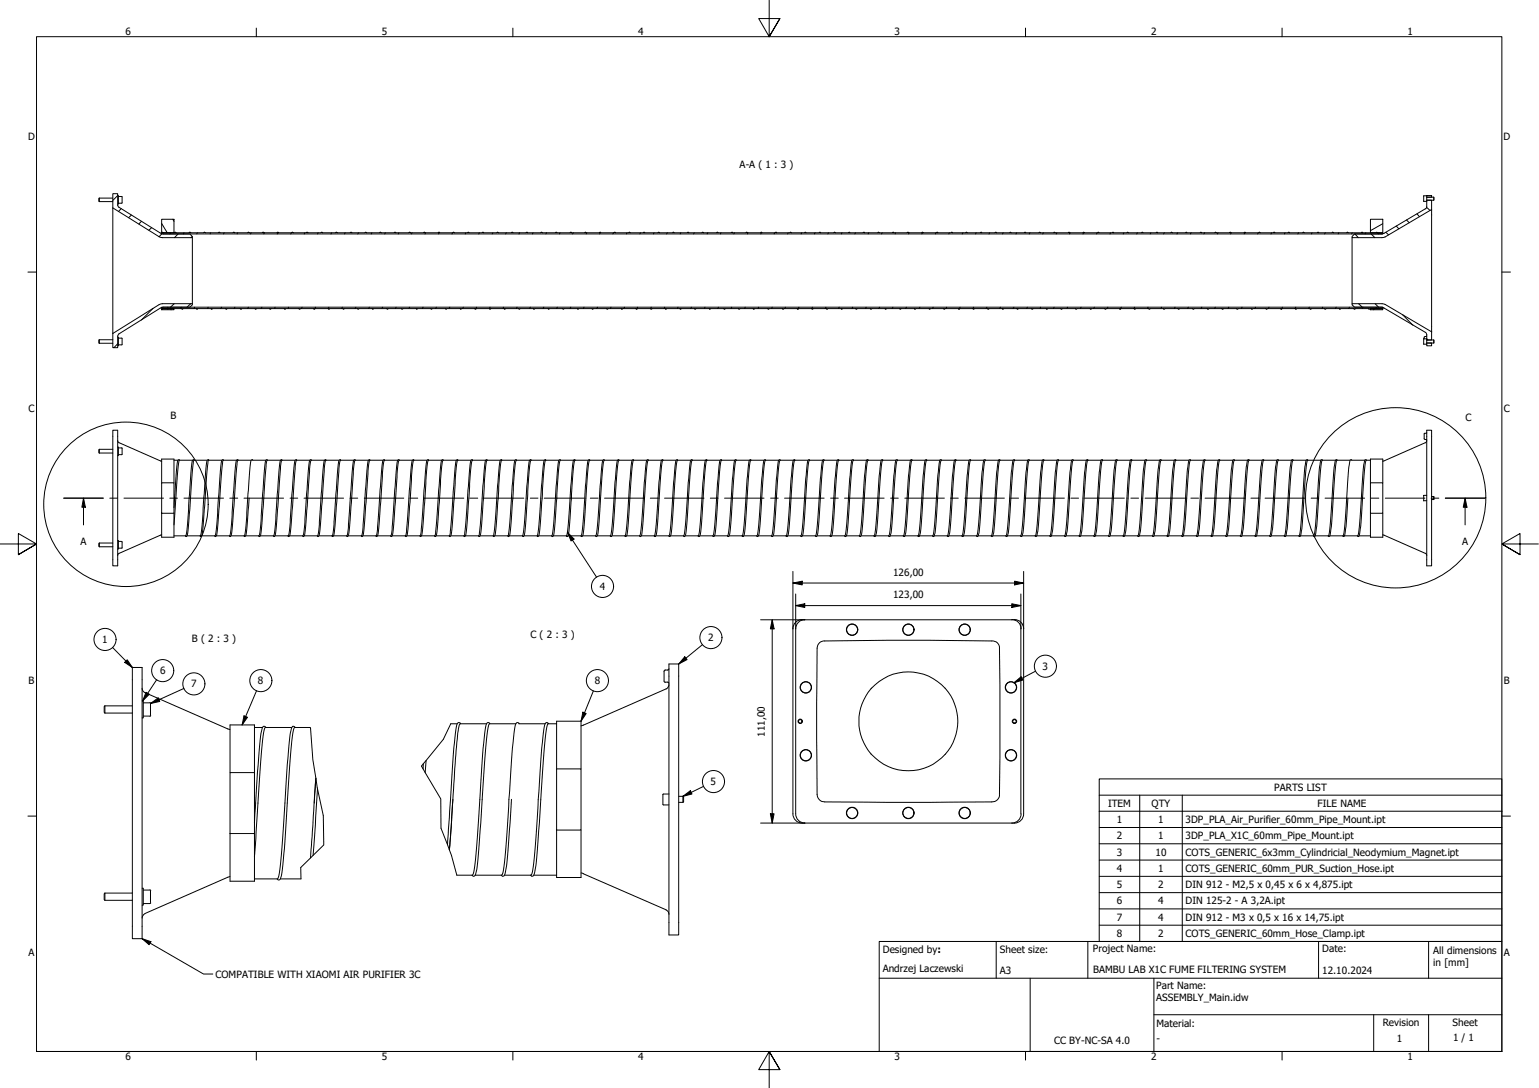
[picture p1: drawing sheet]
<svg xmlns="http://www.w3.org/2000/svg" width="420mm" height="297mm" viewBox="0 0 420 297" stroke-linecap="round" stroke-linejoin="round" font-family="sans-serif">
<!-- layer: Hatch (ISO) -->
<g fill="none" stroke="#000" stroke-width=".27">
<path d="M32.1 53.4l-1.3 1.3M33.1 56.9l-.7 .8M35.9 58.7l-.8 .7M47.2 59.9l.3 .5M386.8 58.4l.7 .8M389.4 56.6l1 .9M390.8 53.4v.1M38.6 60.4l-.7 .7M41.4 62.2l-.8 .7M44.1 61l1.6 2.5M44.2 63.8l-.8 .8M46.5 63.5l-.1 .4"/>
<path d="M48.6 63.9l-1 1M50.2 63.5l-.2 .4M52.5 64.6l-.4 .3M53.9 63.5l-.2 .4M57.5 63.5l-.2 .4M61.2 63.5l-.2 .4M64.9 63.5l-.2 .4M68.6 63.5l-.2 .4M72.2 63.5l-.2 .4M75.9 63.5l-.2 .4M79.6 63.5l-.2 .4M83.2 63.5l-.1 .4"/>
<path d="M86.9 63.5l-.2 .4M90.6 63.5l-.2 .4M94.2 63.5l-.2 .4M97.9 63.5l-.2 .4M101.5 63.5l-.2 .4M105.2 63.5l-.2 .4M108.9 63.5l-.2 .4M112.5 63.5l-.2 .4M116.2 63.5l-.2 .4M120 63.5l-.3 .4M123.6 63.5l-.2 .4M127.2 63.5l-.2 .4"/>
<path d="M130.9 63.5l-.2 .4M134.6 63.5l-.2 .4M138.2 63.5l-.2 .4M141.9 63.5l-.2 .4M145.5 63.5l-.1 .4M149.2 63.5l-.2 .4M152.9 63.5l-.2 .4M156.5 63.5l-.2 .4M160.2 63.5l-.2 .4M163.9 63.5l-.2 .4M167.5 63.5l-.2 .4M171.2 63.5l-.2 .4"/>
<path d="M174.9 63.5l-.2 .4M178.6 63.5l-.2 .4M182.2 63.5l-.2 .4M185.9 63.5l-.2 .4M189.5 63.5l-.1 .4M193.2 63.5l-.2 .4M196.8 63.5l-.1 .4M200.5 63.5l-.2 .4M204.2 63.5l-.2 .4M207.9 63.5l-.2 .4M211.5 63.5l-.2 .4M215.2 63.5l-.2 .4"/>
<path d="M218.9 63.5l-.2 .4M222.6 63.5l-.3 .4M226.2 63.5l-.2 .4M229.9 63.5l-.2 .4M233.6 63.5l-.2 .4M237.2 63.5l-.2 .4M240.9 63.5l-.2 .4M244.5 63.5l-.2 .4M248.2 63.5l-.2 .4M251.9 63.5l-.2 .4M255.5 63.5l-.2 .4M259.2 63.5l-.2 .4"/>
<path d="M262.9 63.5l-.2 .4M266.5 63.5l-.2 .4M270.2 63.5l-.2 .4M273.9 63.5l-.2 .4M277.6 63.5l-.2 .4M281.2 63.5l-.2 .4M284.9 63.5l-.2 .4M288.5 63.5l-.1 .4M292.2 63.5l-.2 .4M295.9 63.5l-.2 .4M299.5 63.5l-.2 .4M303.2 63.5l-.2 .4"/>
<path d="M306.8 63.5l-.2 .4M310.5 63.5l-.2 .4M314.2 63.5l-.2 .4M317.9 63.5l-.2 .4M321.5 63.5l-.2 .4M325.2 63.5l-.2 .4M328.9 63.5l-.2 .4M332.5 63.5l-.1 .4M336.2 63.5l-.2 .4M339.9 63.5l-.2 .4M343.5 63.5l-.2 .4M347.2 63.5l-.2 .4"/>
<path d="M350.8 63.5l-.2 .4M354.5 63.5l-.2 .4M358.2 63.5l-.2 .4M361.8 63.5l-.2 .4M365.5 63.5l-.2 .4M369.2 63.5l-.2 .4M369.9 63.9l.9 1M372.9 63.5l-.2 .4M374.3 63.9l1 1M376.5 63.5l-.2 .4M377.5 61.1l-3.4 1.9M378.3 63.4l.8 .7"/>
<path d="M381.2 61.7l.7 .8M384 60.1l.7 .7M32.1 93.8l-1 1.1M41.8 84.2l-3.2 3.2M45.8 83.9l-.1 .4M46.5 84.3l.2 .3M47.6 82.9l-1.1 1M49.5 83.9l-.2 .4M52.1 82.9l-1 1M53.1 83.9l-.1 .4M56.8 83.9l-.2 .4M60.5 83.9l-.2 .4"/>
<path d="M64.1 83.9l-.2 .4M67.8 83.9l-.2 .4M71.5 83.9l-.2 .4M75.1 83.9l-.2 .4M78.8 83.9l-.2 .4M82.5 83.9l-.2 .4M86.2 83.9l-.3 .4M89.8 83.9l-.2 .4M93.5 83.9l-.2 .4M97.2 83.9l-.2 .4M100.8 83.9l-.2 .4M104.5 83.9l-.2 .4"/>
<path d="M108.1 83.9l-.2 .4M111.8 83.9l-.2 .4M115.5 83.9l-.2 .4M119.1 83.9l-.2 .4M122.8 83.9l-.2 .4M126.5 83.9l-.2 .4M130.1 83.9l-.2 .4M133.8 83.9l-.2 .4M137.5 83.9l-.2 .4M141.2 83.9l-.2 .4M144.8 83.9l-.2 .4M148.5 83.9l-.2 .4"/>
<path d="M152.1 83.9l-.1 .4M155.8 83.9l-.2 .4M159.4 83.9l-.1 .4M163.1 83.9l-.2 .4M166.8 83.9l-.2 .4M170.5 83.9l-.2 .4M174.1 83.9l-.2 .4M177.8 83.9l-.2 .4M181.5 83.9l-.2 .4M185.1 83.9l-.2 .4M188.8 83.9l-.2 .4M192.5 83.9l-.2 .4"/>
<path d="M196.2 83.9l-.2 .4M199.8 83.9l-.2 .4M203.5 83.9l-.2 .4M207.1 83.9l-.2 .4M210.8 83.9l-.2 .4M214.4 83.9l-.2 .4M218.1 83.9l-.2 .5M221.8 83.9l-.2 .4M225.5 83.9l-.2 .4M229.1 83.9l-.2 .4M232.8 83.9l-.2 .4M236.5 83.9l-.2 .4"/>
<path d="M240.2 83.9l-.3 .4M243.8 83.9l-.2 .4M247.5 83.9l-.2 .4M251.1 83.9l-.1 .4M254.8 83.9l-.2 .4M258.4 83.9l-.1 .4M262.1 83.9l-.2 .5M265.8 83.9l-.2 .4M269.4 83.9l-.2 .4M273.1 83.9l-.2 .4M276.8 83.9l-.2 .4M280.5 83.9l-.2 .4"/>
<path d="M284.1 83.9l-.2 .4M287.8 83.9l-.2 .4M291.5 83.9l-.2 .4M295.1 83.9l-.1 .4M298.8 83.9l-.2 .4M302.5 83.9l-.2 .4M306.1 83.9l-.3 .5M309.8 83.9l-.2 .4M313.4 83.9l-.2 .4M317.1 83.9l-.2 .4M320.8 83.9l-.2 .4M324.4 83.9l-.2 .4"/>
<path d="M328.1 83.9l-.2 .4M331.8 83.9l-.2 .4M335.5 83.9l-.2 .4M339.1 83.9l-.2 .4M342.8 83.9l-.2 .4M346.5 83.9l-.2 .4M350.1 83.9l-.3 .5M353.8 83.9l-.2 .4M357.4 83.9l-.1 .4M361.1 83.9l-.2 .4M364.8 83.9l-.2 .4M368.4 83.9l-.2 .4"/>
<path d="M370.9 82.9l1 1M372.1 83.9l-.2 .4M375.4 82.9l1 1M375.5 84.3l-.6 .3M375.8 83.9l-.2 .4M382.9 85.9l2.8 2.9M389.5 92.5l.3 .3M390.7 93.6l.1 .2"/>
</g>
<!-- layer: Visible (ISO) -->
<g fill="none" stroke="#000" stroke-width=".27">
<path d="M27.1 54.1v.9M27.1 55h3.7M27.1 54.1h3.7M30.8 52.9h1.3v3.2l.2 .4 11.5 7.1 .8 .3h7.2l.7 .7v.3h-8.2l-.9-.3-12.6-7.8zM30.8 56.8v34.2M30.8 56.8h.1M32.1 53.4h.2v2.3h-.2M32.3 53.6l1 .1M33.3 53.8v1.6M33.3 55.4l-1 .1M44.1 59.9h3.4v3.6h-3.4zM374.1 59.9h3.4v3.6h-3.4z"/>
<path d="M388.6 54.9l.1 .1M388.7 53.6v1.3M388.7 53.5h-.1M388.7 53.5h.8M388.7 55h.8M389.5 53.8h.1M389.5 53.8h1.3v-.4h-1.3v3l-.2 .5-11.4 6.8-.5 .2h-7.6l-.7 .7v.3h8.2l.8-.2 12.7-7.5v-2.5h-1.3M389.5 53.8h1.9M389.5 54.7h1.9M389.5 54.7h.1M390.8 57.2v33.4M391.4 53.8v.9"/>
<path d="M47.8 63.4l.3 .1M51.8 63.4l.3 .1M52.5 64.9v18M55.8 63.4l.3 .1M59.8 63.4l.3 .1M63.8 63.4l.3 .1M67.8 63.4l.3 .1M71.8 63.4l.3 .1M75.8 63.4l.3 .1M79.8 63.4l.3 .1M83.8 63.4l.3 .1M87.8 63.4l.3 .1"/>
<path d="M88 63.5l-43.8-.1-.1 .5h333.4v-.4l-1.6-.1-7.9 .1M88 63.5h32M91.8 63.4l.3 .1M95.8 63.4l.3 .1M99.8 63.4l.3 .1M103.8 63.4l.3 .1M107.8 63.4l.3 .1M111.8 63.4l.3 .1M115.8 63.4l.3 .1M119.8 63.4l.2 .1M120 63.5h4M123.8 63.4l.2 .1"/>
<path d="M124 63.5h4M127.8 63.4l.2 .1M128 63.5h4M131.8 63.4l.2 .1M132 63.5h4M135.8 63.4l.2 .1M136 63.5h4M139.8 63.4l.2 .1M140 63.5h4M143.8 63.4l.2 .1M144 63.5h4M147.8 63.4l.2 .1"/>
<path d="M148 63.5h4M151.8 63.4l.2 .1M152 63.5h4M155.8 63.4l.2 .1M156 63.5h36M159.8 63.4l.2 .1M163.8 63.4l.2 .1M167.8 63.4l.2 .1M171.8 63.4l.2 .1M175.8 63.4l.2 .1M179.8 63.4l.2 .1M183.8 63.4l.2 .1"/>
<path d="M187.8 63.4l.2 .1M191.8 63.4l.2 .1M192 63.5h52M195.8 63.4l.2 .1M199.8 63.4l.2 .1M203.8 63.4l.2 .1M207.8 63.4l.2 .1M211.8 63.4l.2 .1M215.8 63.4l.2 .1M219.8 63.4l.2 .1M223.8 63.4l.2 .1M227.8 63.4l.2 .1"/>
<path d="M231.8 63.4l.2 .1M235.8 63.4l.2 .1M239.8 63.4l.2 .1M243.8 63.4l.2 .1M244 63.5h72M247.8 63.4l.2 .1M251.8 63.4l.2 .1M255.8 63.4l.2 .1M259.8 63.4l.2 .1M263.8 63.4l.2 .1M267.8 63.4l.2 .1M271.8 63.4l.2 .1"/>
<path d="M275.8 63.4l.2 .1M279.8 63.4l.2 .1M283.8 63.4l.2 .1M287.8 63.4l.2 .1M291.8 63.4l.2 .1M295.8 63.4l.2 .1M299.8 63.4l.2 .1M303.8 63.4l.2 .1M307.8 63.4l.2 .1M311.8 63.4l.2 .1M315.8 63.4l.2 .1M316 63.5h52"/>
<path d="M319.8 63.4l.2 .1M323.8 63.4l.2 .1M327.9 63.4l.1 .1M331.9 63.4l.1 .1M335.9 63.4l.1 .1M339.9 63.4l.1 .1M343.9 63.4l.1 .1M347.8 63.4l.2 .1M351.8 63.4l.2 .1M355.8 63.4l.2 .1M359.8 63.4l.2 .1M363.8 63.4l.2 .1"/>
<path d="M367.8 63.4l.2 .1M369.1 64.9v18M371.8 63.4l.2 .1M27.1 92.8v.9M27.1 93.7h3.7M27.1 92.8h3.7M30.8 91l13.1-8 8.6-.1v.3l-.7 .7h-7.2l-.8 .2-11.4 7.1-.3 .5v3.2h-1.3zM32.1 92.1h.2v2.3h-.2M32.3 92.3l1 .1v1.7l-1 .1M44.1 84.3h3.4v.3h-3.4zM49.6 84.3l.2 .1M53.6 84.3l.2 .1"/>
<path d="M57.6 84.3l.2 .1M61.6 84.3l.2 .1M65.6 84.3l.2 .1M69.6 84.3l.2 .1M73.6 84.3l.3 .1M77.6 84.3l.3 .1M81.6 84.3l.3 .1M81.7 84.3l-36 .1-1.6-.1v-.4h333.4v.4l-3.5 .1-32.4-.1M81.7 84.3h52M85.6 84.3l.3 .1M89.6 84.3l.3 .1M93.6 84.3l.2 .1"/>
<path d="M97.6 84.3l.2 .1M101.6 84.3l.2 .1M105.6 84.3l.2 .1M109.6 84.3l.2 .1M113.6 84.3l.2 .1M117.6 84.3l.2 .1M121.6 84.3l.2 .1M125.6 84.3l.2 .1M129.6 84.3l.2 .1M133.6 84.3l.2 .1M133.7 84.3h72M137.6 84.3l.2 .1"/>
<path d="M141.6 84.3l.2 .1M145.6 84.3l.2 .1M149.6 84.3l.2 .1M153.6 84.3l.2 .1M157.6 84.3l.2 .1M161.6 84.3l.2 .1M165.6 84.3l.2 .1M169.6 84.3l.2 .1M173.6 84.3l.2 .1M177.6 84.3l.2 .1M181.6 84.3l.2 .1M185.6 84.3l.2 .1"/>
<path d="M189.6 84.3l.2 .1M193.6 84.3l.2 .1M197.6 84.3l.2 .1M201.6 84.3l.2 .1M205.6 84.3l.2 .1M205.7 84.3h52M209.6 84.3l.2 .1M213.6 84.3l.2 .1M217.6 84.3l.2 .1M221.6 84.3l.2 .1M225.6 84.3l.2 .1M229.6 84.3l.2 .1"/>
<path d="M233.6 84.3l.2 .1M237.6 84.3l.2 .1M241.6 84.3l.2 .1M245.6 84.3l.2 .1M249.6 84.3l.2 .1M253.6 84.3l.2 .1M257.6 84.3l.2 .1M257.7 84.3h27.9M261.6 84.3l.2 .1M265.6 84.3l.2 .1M269.6 84.3l.2 .1M273.6 84.3l.2 .1"/>
<path d="M277.6 84.3l.2 .1M281.6 84.3l.2 .1M285.6 84.3h4M285.6 84.3l.2 .1M289.6 84.3h4M289.6 84.3l.2 .1M293.6 84.3h4M293.6 84.3l.2 .1M297.6 84.3h4M297.6 84.3l.2 .1M301.6 84.3h4M301.6 84.3l.2 .1"/>
<path d="M305.6 84.3h4M305.6 84.3l.2 .1M309.6 84.3h4M309.6 84.3l.2 .1M313.6 84.3h4M313.6 84.3l.2 .1M317.6 84.3h24M317.6 84.3l.2 .1M321.6 84.3l.2 .1M325.6 84.3l.2 .1M329.6 84.3l.2 .1M333.6 84.3l.2 .1"/>
<path d="M337.6 84.3l.2 .1M341.6 84.3l.2 .1M345.6 84.3l.2 .1M349.6 84.3l.2 .1M353.6 84.3l.2 .1M357.6 84.3l.2 .1M361.6 84.3l.2 .1M365.6 84.3l.2 .1M369.6 84.3l.2 .1M373.6 84.3l.2 .1M374.1 84.3h3.4v.3h-3.4zM377.5 84l.2 .1"/>
<path d="M388.6 93.9l.1 .1M388.7 92.6v1.3M388.7 92.4l-.1 .1M388.7 92.5h.8M388.7 94h.8M389 91.9l-.2 .6M389 91.9h.3M389.5 91.7l-.1 .2M389.5 92.8h.1M389.5 92.5v1.5M389.5 92.5v-1.2l-.2-.4-11.4-6.8-.8-.2h-7.3l-.7-.7v-.3h8.2l.8 .2 12.7 7.5v2.2h-1.3M389.5 93.6h1.3v.8h-1.3v-.4"/>
<path d="M389.5 92.8h1.9M389.5 93.6h1.9M389.5 93.6v.1M391.4 92.8v.8M30.8 117.5h1.3v37h-1.3zM388.8 118.5v1.3l.2 .1M389.3 118.3l-.5 .1M389.5 118.1l-.1 .2M389.5 117.5h1.3v37h-1.3zM27.1 122.7v1M27.1 123.7h3.7M27.1 122.7h3.7"/>
<path d="M32.1 120.3l.4 .6 11.6 5M32.1 122h.2v2.4h-.2M32.3 122.3l1 .1v1.7h-1M44.1 131.8h3.4v8.3h-3.4zM44.1 131.8v-6.5h3.4v6.5M47.5 125.7h1.1M49 125.7l-.3-.2a24.3 24.3 0 0 0-.8 7.2l-.4 5.9M52.6 125.7h-3.6a130.1 130.1 0 0 0-1.3 15.1l-.2 2.5M53 125.7l-.3-.2a24.3 24.3 0 0 0-.8 7.2l-.3 3.3a48 48 0 0 1-.9 10.3M56.6 125.7h-3.6a97 97 0 0 0-1.2 13.5l-.6 6.7-.3 .6-.3-.2M57 125.7a106.8 106.8 0 0 0-1.2 13.5l-.6 6.3-.3 1-.3-.2M57 125.7h3.6"/>
<path d="M57 125.7l-.3-.2a24.3 24.3 0 0 0-.8 7.2l-.7 10.6-.5 3h-3.6M61 125.7l-.3-.2a24.3 24.3 0 0 0-.8 7.2l-.7 10.6-.5 3h-3.6M64.6 125.7h-3.6a106.8 106.8 0 0 0-1.2 13.5l-.6 6.3-.3 1-.3-.2M65 125.7l-.3-.2a24.3 24.3 0 0 0-.8 7.2l-.2 2.2a61.4 61.4 0 0 1-1 11.4h-3.6M68 136l-.8 9.5-.3 1-.3-.2M68.6 125.7h-3.6a90.2 90.2 0 0 0-1.1 12.5l-.7 7.3-.3 1-.3-.2M69 125.7h3.6M69 125.7l-.3-.2a24.3 24.3 0 0 0-.8 7.2l-.2 2.2a61.4 61.4 0 0 1-1 11.4h-3.6M73 125.7l-.3-.2a24.3 24.3 0 0 0-.8 7.2l-.2 2.2a61.4 61.4 0 0 1-1 11.4h-3.6M76.6 125.7h-3.6a90.2 90.2 0 0 0-1.1 12.5l-.7 7.3-.3 1-.3-.2M77 125.7l-.3-.2a24.3 24.3 0 0 0-.8 7.2l-.2 2.2a61.4 61.4 0 0 1-1 11.4h-3.6M80.6 125.7h-3.6a90.2 90.2 0 0 0-1.1 12.5l-.7 7.3-.3 1-.3-.2"/>
<path d="M81 125.7l-.3-.2a24.3 24.3 0 0 0-.8 7.2l-.2 2.2a61.4 61.4 0 0 1-1 11.4h-3.6M84.6 125.7h-3.6a90.2 90.2 0 0 0-1.1 12.5l-.7 7.3-.3 1-.3-.2M85 125.7l-.3-.2a24.3 24.3 0 0 0-.8 7.2l-.2 2.2a61.4 61.4 0 0 1-1 11.4h-3.6M88.6 125.7h-3.6a90.2 90.2 0 0 0-1.1 12.5l-.7 7.3-.3 1-.3-.2M89 125.7l-.3-.2a24.3 24.3 0 0 0-.8 7.2l-.7 10.6-.5 3h-3.6M92.6 125.7h-3.6a71.5 71.5 0 0 0-1.1 11.4l-.7 8.4-.3 1-.3-.2M93 125.7l-.3-.2a24.3 24.3 0 0 0-.8 7.2l-.7 10.6-.5 3h-3.6M96.6 125.7h-3.6a71.5 71.5 0 0 0-1.1 11.4l-.7 8.4-.3 1-.3-.2M97 125.7l-.3-.2a24.3 24.3 0 0 0-.8 7.2l-.8 11.2-.4 2.4h-3.6M100.6 125.7h-3.7l-.4 2.9-.4 5.4a94.5 94.5 0 0 1-1.1 12.4l-.3 .1-.1-.2M101 125.7l-.3-.2a24.3 24.3 0 0 0-.8 7.2l-.8 11.2-.4 2.4h-3.6M104.6 125.7h-3.7l-.4 2.9-.4 5.4a94.5 94.5 0 0 1-1.1 12.4l-.3 .1-.1-.2"/>
<path d="M105 125.7l-.3-.2a24.3 24.3 0 0 0-.8 7.2l-.8 11.9-.4 1.7h-3.6M108.6 125.7h-3.7a72 72 0 0 0-1 11.4l-.6 8.4-.4 1-.3-.2M109 125.7h-.1a72 72 0 0 0-1 11.4l-.6 8.4-.4 1-.3-.2M109 125.7h3.6M109 125.7l-.3-.2a24.3 24.3 0 0 0-.8 7.2l-1.1 13.4-.1 .2h-3.6M113 125.7l-.3-.2a24.3 24.3 0 0 0-.8 7.2l-1.1 13.4-.1 .2h-3.6M116.6 125.7h-3.7a72 72 0 0 0-.9 11.4l-.7 8.4-.4 1-.3-.2M117 125.7l-.3-.2a24.3 24.3 0 0 0-.8 7.2l-1.1 13.4-.1 .2h-3.6M120.6 125.7h-3.7a72 72 0 0 0-.9 11.4l-.7 8.4-.4 1-.3-.2M121 125.7l-.3-.2a24.3 24.3 0 0 0-.8 7.2l-1.1 13.4-.1 .2h-3.6M124.6 125.7h-3.7a72 72 0 0 0-.9 11.4l-.7 8.4-.4 1-.3-.2M125 125.7l-.3-.2a24.3 24.3 0 0 0-.8 7.2l-1 12.8-.2 .8"/>
<path d="M128.6 125.7h-3.7l-.4 2.9-.4 5.4a94.5 94.5 0 0 1-1.1 12.4l-.3 .1-.1-.2M129 125.7l-.3-.2a24.3 24.3 0 0 0-.8 7.2l-1.2 13.6h-3.6M132.6 125.7h-3.7l-.4 2.9-.4 5.4a94.5 94.5 0 0 1-1.1 12.4l-.3 .1-.1-.2M133 125.7l-.3-.2a14.4 14.4 0 0 0-.7 5.2l-1.2 15.4-.1 .2h-3.6M136.6 125.7h-3.7l-.4 2.9-.4 5.4a94.5 94.5 0 0 1-1.1 12.4l-.3 .1-.1-.2M137 125.7l-.3-.2a14.4 14.4 0 0 0-.7 5.2l-1.2 15.4-.1 .2h-3.6M140.6 125.7h-3.6a48.1 48.1 0 0 0-1 10.3l-.7 9.5-.4 1-.3-.2M141 125.7l-.3-.2a14.4 14.4 0 0 0-.7 5.2l-1.2 15.4-.1 .2h-3.6M144.6 125.7h-3.6a48.1 48.1 0 0 0-1 10.3l-.7 9.5-.4 1-.3-.2M145 125.7l-.3-.2a14.4 14.4 0 0 0-.7 5.2l-.8 11.8-.5 3.8h-3.6M148.6 125.7h-3.6a48.1 48.1 0 0 0-1 10.3l-.7 9.5-.4 1-.3-.2M149 125.7l-.3-.2a14.4 14.4 0 0 0-.7 5.2l-.8 11.8-.5 3.7-3.6 .1"/>
<path d="M152.6 125.7h-3.6a48.1 48.1 0 0 0-1 10.3l-.7 9.5-.4 1-.3-.2M153 125.7l-.3-.2a14.4 14.4 0 0 0-.7 5.2l-.8 11.8-.5 3.6v.2h-3.6M156.6 125.7h-3.6a56.9 56.9 0 0 0-1.1 11.4l-.6 8.4-.4 1-.3-.2M157 125.7l-.3-.2a14.4 14.4 0 0 0-.7 5.2l-.8 11.8-.5 3.6v.2h-3.6M160.6 125.7h-3.6a56.9 56.9 0 0 0-1.1 11.4l-.6 8.4-.4 1-.3-.2M161 125.7a104.9 104.9 0 0 0-1.4 15.5l-.4 4.7-.3 .6-.3-.2M161 125.7h3.6M161 125.7l-.3-.2a14.4 14.4 0 0 0-.7 5.2l-.4 5.3a52.2 52.2 0 0 1-1 10.3M165 125.7l-.3-.2a14.4 14.4 0 0 0-.7 5.2l-.4 5.3a52.2 52.2 0 0 1-1 10.3M168.6 125.7h-3.6a104.9 104.9 0 0 0-1.4 15.5l-.4 4.7-.3 .6-.3-.2M169 125.7l-.3-.2a14.4 14.4 0 0 0-.7 5.2l-.4 5.3a52.2 52.2 0 0 1-1 10.3M172.6 125.7h-3.6a104.9 104.9 0 0 0-1.4 15.5l-.4 4.7-.3 .6-.3-.2"/>
<path d="M173 125.7l-.3-.2a14.4 14.4 0 0 0-.7 5.2l-.4 5.3a52.2 52.2 0 0 1-1 10.3M176.6 125.7h-3.6a104.9 104.9 0 0 0-1.4 15.5l-.4 4.7-.3 .6-.3-.2M177 125.7l-.3-.2a14.4 14.4 0 0 0-.7 5.2l-.4 5.3a52.2 52.2 0 0 1-1 10.3M180.6 125.7h-3.6a104.9 104.9 0 0 0-1.4 15.5l-.4 4.7-.3 .6-.3-.2M181 125.7l-.3-.2a14.4 14.4 0 0 0-.7 5.2l-.4 5.3a52.2 52.2 0 0 1-1 10.3M184.6 125.7h-3.6a104.9 104.9 0 0 0-1.4 15.5l-.4 4.7-.3 .6-.3-.2M185 125.7l-.3-.2a14.4 14.4 0 0 0-.7 5.2l-.4 5.3a52.2 52.2 0 0 1-1 10.3M188.6 125.7h-3.6a104.9 104.9 0 0 0-1.4 15.5l-.4 4.7-.3 .6-.3-.2M189 125.7l-.3-.2a14.4 14.4 0 0 0-.7 5.2l-.4 5.3a52.2 52.2 0 0 1-1 10.3M192.6 125.7h-3.6a104.9 104.9 0 0 0-1.4 15.5l-.4 4.7-.3 .6-.3-.2M193 125.7l-.3-.2a14.4 14.4 0 0 0-.7 5.2l-.4 5.3a52.2 52.2 0 0 1-1 10.3h-3.5M196.6 125.7h-3.6a104.9 104.9 0 0 0-1.4 15.5l-.4 4.7-.3 .6-.3-.2"/>
<path d="M197 125.7l-.3-.2a14.4 14.4 0 0 0-.7 5.2l-.4 5.3a52.2 52.2 0 0 1-1 10.3h-3.5M200.6 125.7h-3.6a104.9 104.9 0 0 0-1.4 15.5l-.4 4.7-.3 .6-.3-.2M201 125.7l-.3-.2a15.9 15.9 0 0 0-.7 5.2l-.4 5.3a52.2 52.2 0 0 1-1 10.3h-3.5M204.6 125.7h-3.6a104.9 104.9 0 0 0-1.4 15.5l-.4 4.7-.3 .6-.3-.2M205 125.7l-.3-.2a15.9 15.9 0 0 0-.7 5.2l-.4 5.3a52.2 52.2 0 0 1-1 10.3h-3.5M208.6 125.7h-3.6a104.9 104.9 0 0 0-1.4 15.5l-.4 4.7-.3 .6-.3-.2M209 125.7l-.3-.2a15.9 15.9 0 0 0-.7 5.2l-.4 5.3a52.2 52.2 0 0 1-1 10.3M212.6 125.7h-3.6a104.9 104.9 0 0 0-1.4 15.5l-.4 4.7-.3 .6-.3-.2M213 125.7l-.3-.2a15.9 15.9 0 0 0-.7 5.2l-.4 5.3a52.2 52.2 0 0 1-1 10.3h-3.5M216.6 125.7h-3.6a104.9 104.9 0 0 0-1.4 15.5l-.4 4.7-.3 .6-.3-.2M217 125.7l-.3-.2a15.9 15.9 0 0 0-.7 5.2l-.4 5.3a52.2 52.2 0 0 1-1 10.3h-3.5M220.6 125.7h-3.6a104.9 104.9 0 0 0-1.4 15.5l-.4 4.7-.3 .6-.3-.2"/>
<path d="M221 125.7l-.3-.2a15.9 15.9 0 0 0-.7 5.2l-.4 5.3a52.2 52.2 0 0 1-1 10.3h-3.5M224.6 125.7h-3.6a104.9 104.9 0 0 0-1.4 15.5l-.4 4.7-.3 .6-.3-.2M225 125.7l-.3-.2a15.9 15.9 0 0 0-.7 5.2l-.4 5.3a52.2 52.2 0 0 1-1 10.3h-3.5M228.6 125.7h-3.6a104.9 104.9 0 0 0-1.4 15.5l-.4 4.7-.3 .6-.3-.2M229 125.7l-.3-.2a15.9 15.9 0 0 0-.7 5.2l-.4 5.3a52.2 52.2 0 0 1-1 10.3h-3.5M232.6 125.7h-3.6a104.9 104.9 0 0 0-1.4 15.5l-.4 4.7-.3 .6-.3-.2M233 125.7a104.9 104.9 0 0 0-1.4 15.5l-.4 4.7-.3 .6-.3-.2M233 125.7h3.6M233 125.7l-.3-.2a15.9 15.9 0 0 0-.7 5.2l-.4 5.3a52.2 52.2 0 0 1-1 10.3h-3.5M237 125.7l-.3-.2a29.5 29.5 0 0 0-.9 8.3l-.2 2.2a52.2 52.2 0 0 1-1 10.3h-3.5M240.6 125.7h-3.6a104.9 104.9 0 0 0-1.4 15.5l-.4 4.7-.3 .6-.3-.2M241 125.7l-.3-.2a29.5 29.5 0 0 0-.9 8.3l-.2 2.2a52.2 52.2 0 0 1-1 10.3h-3.5"/>
<path d="M244.6 125.7h-3.6a104.9 104.9 0 0 0-1.4 15.5l-.3 4.3-.3 1-.4-.2M245 125.7l-.3-.2a29.5 29.5 0 0 0-.9 8.3l-.2 2.2a52.2 52.2 0 0 1-1 10.3h-3.5M248.6 125.7h-3.6a104.9 104.9 0 0 0-1.4 15.5l-.3 4.3-.3 1-.4-.2M249 125.7l-.3-.2a29.5 29.5 0 0 0-.9 8.3l-.2 2.2a52.2 52.2 0 0 1-1 10.3h-3.5M252.6 125.7h-3.6a104.9 104.9 0 0 0-1.4 15.5l-.3 4.3-.3 1-.4-.2M253 125.7l-.3-.2a29.5 29.5 0 0 0-.9 8.3l-.1 2.2a52.2 52.2 0 0 1-1.1 10.3h-3.6M256.6 125.7h-3.6a104.9 104.9 0 0 0-1.3 15.5l-.4 4.3-.3 1-.4-.2M257 125.7l-.3-.2a29.5 29.5 0 0 0-.9 8.3l-.1 2.2a52.2 52.2 0 0 1-1.1 10.3h-3.6M260.6 125.7h-3.6a104.9 104.9 0 0 0-1.3 15.5l-.4 4.3-.3 1-.4-.2M261 125.7l-.3-.2a29.5 29.5 0 0 0-.9 8.3l-.1 2.2a52.2 52.2 0 0 1-1.1 10.3h-3.6M264.6 125.7h-3.6a104.9 104.9 0 0 0-1.3 15.5l-.4 4.3-.3 1-.4-.2M265 125.7l-.3-.2a29.5 29.5 0 0 0-.9 8.3l-.1 2.2a52.2 52.2 0 0 1-1.1 10.3h-3.6"/>
<path d="M268.6 125.7h-3.6a104.9 104.9 0 0 0-1.3 15.5l-.4 4.3-.3 1-.4-.2M269 125.7l-.1-.2-.3 .1a170.7 170.7 0 0 0-1.4 16.9l-.6 3.8h-3.6M272.6 125.7h-3.6a104.9 104.9 0 0 0-1.3 15.5l-.2 1.8a6.4 6.4 0 0 1-.6 3.5l-.3-.2M273 125.7l-.1-.2-.3 .1a170.7 170.7 0 0 0-1.4 16.9l-.6 3.8h-3.6M276.6 125.7h-3.6a104.9 104.9 0 0 0-1.3 15.5l-.2 1.8a6.4 6.4 0 0 1-.6 3.5l-.3-.2M277.1 125.7l-.2-.2-.3 .1a170.7 170.7 0 0 0-1.4 16.9l-.6 3.8h-3.6M280.6 125.7h-3.6a104.9 104.9 0 0 0-1.3 15.5l-.2 1.8a6.4 6.4 0 0 1-.6 3.5l-.3-.2M281.1 125.7l-.2-.2-.3 .1a170.7 170.7 0 0 0-1.4 16.9l-.6 3.8M284.6 125.7h-3.6a104.9 104.9 0 0 0-1.3 15.5l-.2 1.8a6.4 6.4 0 0 1-.6 3.5l-.3-.2M285 125.7a104.9 104.9 0 0 0-1.3 15.5l-.2 2.5a3.3 3.3 0 0 1-.7 2.8l-.2-.2M285 125.7h3.6M285.1 125.7l-.2-.2-.3 .1a170.7 170.7 0 0 0-1.4 16.9l-.5 3.8h-3.7"/>
<path d="M289.1 125.7l-.2-.2-.3 .1a170.7 170.7 0 0 0-1.4 16.9l-.5 3.8h-3.7M292.6 125.7h-3.6a104.9 104.9 0 0 0-1.3 15.5l-.2 2.5a3.3 3.3 0 0 1-.7 2.8l-.2-.2M293.1 125.7l-.2-.2-.3 .1a170.7 170.7 0 0 0-1.4 16.9l-.5 3.8h-3.7M296.6 125.7h-3.6a104.9 104.9 0 0 0-1.3 15.5l-.2 2.5a3.3 3.3 0 0 1-.7 2.8l-.2-.2M297.1 125.7l-.2-.2-.3 .1a170.7 170.7 0 0 0-1.4 16.9l-.5 3.8h-3.7M300.6 125.7h-3.6a104.9 104.9 0 0 0-1.3 15.5l-.2 2.5a3.3 3.3 0 0 1-.7 2.8l-.2-.2M301.1 125.7l-.2-.2-.3 .1a170.7 170.7 0 0 0-1.4 16.9l-.6 3.8h-3.6M304.6 125.7h-3.6a104.9 104.9 0 0 0-1.3 15.5l-.2 2.5a3.3 3.3 0 0 1-.7 2.8l-.2-.2M305.1 125.7l-.2-.2-.3 .1a170.7 170.7 0 0 0-1.4 16.9l-.6 3.8h-3.6M308.6 125.7h-3.6a104.9 104.9 0 0 0-1.3 15.5l-.2 2.5a3.3 3.3 0 0 1-.7 2.8l-.2-.2M309.1 125.7l-.2-.2-.3 .1a170.7 170.7 0 0 0-1.4 16.9l-.6 3.8h-3.6M312.6 125.7h-3.6a104.9 104.9 0 0 0-1.3 15.5l-.2 2.5a3.3 3.3 0 0 1-.7 2.8l-.2-.2"/>
<path d="M313.1 125.7l-.2-.2-.3 .1a170.7 170.7 0 0 0-1.4 16.9l-.6 3.8h-3.6M316.6 125.7h-3.6a104.9 104.9 0 0 0-1.3 15.5l-.2 2.5a3.3 3.3 0 0 1-.7 2.8l-.2-.2M317.1 125.7l-.2-.2-.3 .1a170.7 170.7 0 0 0-1.4 16.9l-.6 3.8h-3.6M320.6 125.7h-3.6a104.9 104.9 0 0 0-1.3 15.5l-.2 2.5a3.3 3.3 0 0 1-.7 2.8l-.2-.2M321.1 125.7l-.2-.2-.3 .1a170.7 170.7 0 0 0-1.4 16.9l-.5 3.8h-3.7M324.6 125.7h-3.6a104.9 104.9 0 0 0-1.3 15.5l-.2 2.5a3.3 3.3 0 0 1-.7 2.8l-.2-.2M325.1 125.7l-.2-.2-.3 .1a170.7 170.7 0 0 0-1.4 16.9l-.5 3.8h-3.7M328.6 125.7h-3.6a104.9 104.9 0 0 0-1.3 15.5l-.5 4.7-.3 .6-.3-.2M329.1 125.7l-.2-.2-.3 .1a170.7 170.7 0 0 0-1.4 16.9l-.5 3.8h-3.7M332.6 125.7h-3.6a104.9 104.9 0 0 0-1.3 15.5l-.5 4.7-.3 .6-.3-.2M333.1 125.7l-.2-.2-.3 .1a170.7 170.7 0 0 0-1.4 16.9l-.6 3.8M336.6 125.7h-3.6a104.9 104.9 0 0 0-1.3 15.5l-.5 4.7-.3 .6-.3-.2"/>
<path d="M337 125.7a104.9 104.9 0 0 0-1.3 15.5l-.5 4.7-.3 .6-.3-.2M337 125.7h3.6M337.1 125.7l-.2-.2-.3 .1a170.7 170.7 0 0 0-1.4 16.9l-.6 3.8h-3.6M341.1 125.7l-.2-.2-.3 .1a159.1 159.1 0 0 0-1.3 16.1l-.6 4.5-3.7 .1M344.6 125.7h-3.6a104.9 104.9 0 0 0-1.3 15.5l-.5 4.7-.3 .6-.3-.2M345.1 125.7l-.2-.2-.3 .1a159.1 159.1 0 0 0-1.3 16.1l-.6 4.5-3.7 .1M348.6 125.7h-3.6a104.9 104.9 0 0 0-1.3 15.5l-.5 4.7-.3 .6-.3-.2M349.1 125.7l-.2-.2-.3 .1a159.1 159.1 0 0 0-1.3 16.1l-.6 4.5-3.7 .1M352.6 125.7h-3.6a104.9 104.9 0 0 0-1.3 15.5l-.5 4.7-.3 .6-.3-.2M353.1 125.7l-.2-.2-.3 .1a159.1 159.1 0 0 0-1.3 16.1l-.6 4.5-3.7 .1M356.6 125.7h-3.6a104.9 104.9 0 0 0-1.3 15.5l-.5 4.7-.3 .6-.3-.2M357.1 125.7l-.2-.2-.3 .1a159.1 159.1 0 0 0-1.3 16.1l-.6 4.6h-3.7"/>
<path d="M360.6 125.7h-3.6a104.9 104.9 0 0 0-1.3 15.5l-.5 4.7-.3 .6-.3-.2M361.1 125.7l-.2-.2-.3 .1a159.1 159.1 0 0 0-1.3 16.1l-.6 4.6h-3.7M364.6 125.7h-3.6a104.9 104.9 0 0 0-1.3 15.5l-.5 4.7-.3 .6-.3-.2M365.1 125.7l-.2-.2-.3 .1a159.1 159.1 0 0 0-1.3 16.1l-.6 4.6h-3.7M368 136l-.5 7.7-.5 2.7-.2 .1-.2-.2M368.6 125.7h-3.6a104.9 104.9 0 0 0-1.3 15.5l-.5 4.7-.3 .6-.3-.2M369 125.7h3.6M369.1 125.7l-.2-.2-.3 .1a159.1 159.1 0 0 0-1.3 16.1l-.6 4.6h-3.7M373.1 125.7l-.2-.2a3.3 3.3 0 0 0-.7 2.7l-.5 7.8a52.2 52.2 0 0 1-1.1 10.3h-3.6M374.1 125.7h-1.1a104.9 104.9 0 0 0-1.3 15.5l-.5 4.7-.3 .6-.3-.2M374.1 131.8h3.4v8.3h-3.4zM374.1 131.8v-6.5h3.4v6.5"/>
<path d="M388.6 136.7l.1 .1M388.7 135.3v1.3M388.7 135.2l-.1 .1M388.7 135.2h.8M388.7 136.7h.8M389 120h.3M389.1 120.9l-11.6 5M389.4 120l.1 .2M389.5 120.3l-.4 .6M390.8 135.6h.6M390.8 136.4h.6M391.4 135.6v.8"/>
<path d="M27.1 148.3v1M27.1 149.3h3.7M27.1 148.3h3.7M32.1 147.6h.2v2.3h-.2M32.3 147.8h.9M33.2 147.9l.1 1.7M33.3 149.6l-1 .1M44.1 146l-11.6 5-.4 .7M44.1 140.1v6.6h3.4v-6.6M47.5 146.3h3.2M119.1 146.3h3.6M155.1 146.3h3.5"/>
<path d="M159.1 146.3h3.5M163.1 146.3h3.5M167.1 146.3h3.5M171.1 146.3h3.5M175.1 146.3h3.5M179.1 146.3h3.5M183.1 146.3h3.5M203.1 146.3h3.5M275 146.3h3.6M327 146.3h3.6M371 146.3h3.1M374.1 140.1v6.6h3.4v-6.6"/>
<path d="M377.5 146l11.6 5.1M389.1 151l.4 .7M216.5 171.7v50.5M217.2 171.7v50.5M219 169.1a2.51 2.51 0 0 0-2.5 2.6M219 169.2h58M219.7 169.1a2.51 2.51 0 0 0-2.5 2.6M223.7 175.5l1.1-.5 17.7-.2 28.3 .2a1.87 1.87 0 0 1 2.1 2 966.1 966.1 0 0 1-.2 40.7l-.7 .9-1.2 .3h-45.6a2.06 2.06 0 0 1-2.1-2v-39.9l.2-.9zM276.3 169.1a2.51 2.51 0 0 1 2.5 2.6M277 169.1a2.51 2.51 0 0 1 2.5 2.6M278.7 171.7v50.5M279.5 171.7v50.5"/>
<path d="M28.6 192.7l-.2 .2v1.6l.2 .2M28.6 192.7v2M28.6 194.7h7.5M28.6 192.7h7.5M36.1 182.2h2.7v74.1h-2.7zM38.8 187.9a1.3 1.3 0 0 0 .8 1.2M38.8 191.4h.3v4.6h-.3M39.1 195.5h1.8M39.1 191.9h1.8M39.6 189.1l22.6 9.9M40.9 191.8l.2 .2M41.1 192.1v3.2"/>
<path d="M41.1 195.3l-.2 .3M62.1 199l.7 .2M69.5 198.6h2.1M72.6 198.6l-.4-.3-.4 .2a29.3 29.3 0 0 0-1.2 8.4l-1.1 17.7M79.6 198.6h-7.1a14.7 14.7 0 0 0-1.1 6l-1.9 29.3M80.6 198.6l-.4-.3-.4 .2a29.3 29.3 0 0 0-1.2 8.4l-.4 5.9a290.1 290.1 0 0 1-2.2 26.7l-.2 .5h-6.3M84.6 198.6h-4.1a14.7 14.7 0 0 0-1.1 6l-.5 6.8a417.2 417.2 0 0 1-2.1 27.7l-.5 1.1-.3 .1-.4-.3M123.1 197.6h1.7M125.7 197.6l-.3-.3-.5 .2a72.5 72.5 0 0 0-1.5 14.3l-1.2 18.8M132.8 197.6h-7.1a7.2 7.2 0 0 0-.9 4.2l-2.1 30.2 .9-13.8M133.7 197.6l-.3-.3-.5 .2a72.5 72.5 0 0 0-1.5 14.3 290.1 290.1 0 0 1-2.2 26.7l-.2 .4h-4.3M140.8 197.6h-7.1a15.7 15.7 0 0 0-1 6l-1.8 25.1a45.1 45.1 0 0 1-1.2 10.4l-.5 .2-.4-.4"/>
<path d="M141.6 197.6h7.2M141.7 197.6l-.3-.3-.5 .2a72.5 72.5 0 0 0-1.5 14.3 342.5 342.5 0 0 1-2 26.2l-.4 .9h-7.3M149.7 197.6l-.3-.3-.5 .2a72.5 72.5 0 0 0-1.5 14.3 342.5 342.5 0 0 1-2 26.2l-.4 .9h-7.3M152 197.6h-2.4a33.4 33.4 0 0 0-1.2 9.1l-1.5 22a45.1 45.1 0 0 1-1.2 10.4l-.5 .2-.4-.4M159.3 198l-.6 .2M181.6 186.2l.9 .1 .1 .3M181.9 188.1l-22.6 9.9M182.6 186.9a1.3 1.3 0 0 1-.8 1.2M182.6 181.3h2.7v74h-2.7zM182.6 182.6l-.1 .3-1 .1-.2 .3v2.6l.3 .4M62.8 210.9h6.7v16.7h-6.7zM62.8 210.9v-13h6.7v13"/>
<path d="M85.8 219.3l.4-6.8-1.4 21.7M86.7 215.4l-1.2 18.1M115.6 208.5l-.1 1.4M116.3 207.6l-.2 3.3M139.6 218.2l-.7 10.5a45.1 45.1 0 0 1-1.2 10.4l-.5 .2-.4-.4M152 209.9h6.6v16.7h-6.6zM152 209.9v-13h6.6v13M181 219.6l.1 .2h1.5M182.6 216.8h-1.6v2.8M185.3 217.4h1.1M185.3 219.1h1.1M186.4 217.4l.2 .2v1.3l-.2 .2"/>
<path d="M186.4 217.4v1.7M62.2 239.5l-22.6 9.9M62.8 239.3l-.7 .2M62.8 227.6v13h6.7v-13M76.6 240h5.6M145.7 238.9h6.3M152 226.6v13h6.6v-13M158.7 238.3l.6 .2M159.3 238.6l22.6 9.8M216.5 222.2a2.51 2.51 0 0 0 2.5 2.5M217.2 222.2a2.51 2.51 0 0 0 2.5 2.5M278.8 222.2a2.51 2.51 0 0 1-2.5 2.5"/>
<path d="M279.5 222.2a2.51 2.51 0 0 1-2.5 2.5h-58M28.6 243.8l-.2 .2v1.6l.2 .2M28.6 243.8v2M28.6 245.8h7.5M28.6 243.8h7.5M38.8 242.5h.3v4.6h-.3M39.1 246.7h1.8M39.1 243h1.8M39.6 249.5a1.3 1.3 0 0 0-.8 1.2M40.9 242.9l.2 .3M41.1 243.2v3.2M41.1 246.5l-.2 .2"/>
<path d="M181.8 248.4a1.3 1.3 0 0 1 .8 1.2"/>
<circle cx="232.6" cy="171.9" r="1.49"/>
<circle cx="232.6" cy="171.9" r="1.56"/>
<circle cx="248" cy="171.9" r="1.56"/>
<circle cx="248" cy="171.9" r="1.49"/>
<circle cx="263.4" cy="171.9" r="1.56"/>
<circle cx="263.4" cy="171.9" r="1.49"/>
<circle cx="218.5" cy="196.9" r=".48"/>
<circle cx="218.5" cy="196.9" r=".6"/>
<circle cx="220" cy="187.7" r="1.56"/>
<circle cx="220" cy="187.7" r="1.49"/>
<circle cx="248" cy="196.9" r="13.5"/>
<circle cx="276" cy="187.7" r="1.56"/>
<circle cx="276" cy="187.7" r="1.49"/>
<circle cx="277" cy="196.9" r=".48"/>
<circle cx="277" cy="196.9" r=".6"/>
<circle cx="220" cy="206.2" r="1.56"/>
<circle cx="220" cy="206.2" r="1.49"/>
<circle cx="276" cy="206.2" r="1.56"/>
<circle cx="276" cy="206.2" r="1.49"/>
<circle cx="232.6" cy="221.9" r="1.49"/>
<circle cx="232.6" cy="221.9" r="1.56"/>
<circle cx="248" cy="221.9" r="1.56"/>
<circle cx="248" cy="221.9" r="1.49"/>
<circle cx="263.4" cy="221.9" r="1.56"/>
<circle cx="263.4" cy="221.9" r="1.49"/>
</g>
<!-- layer: Break Line (ISO) -->
<path d="M84.6 198.6a148.5 148.5 0 0 0 3.7 24.1l.1 8-6.3 6.1 .1 3.2M123.1 197.6l-2.1 4.3-5.9 7.3 5.2 8.9 .1 8a80.9 80.9 0 0 1 4.3 12.8" fill="none" stroke="#000" stroke-width=".27"/>
<!-- layer: Symbol (ISO) -->
<g fill="none" stroke="#000" stroke-width=".27">
<path d="M154.9 145.3l1.8 1.9-.8 .5zM154.9 145.3l8 12.3M30.7 176.8l5.4 5.4M186.9 179.3l.7 .8-2.3 1.2zM191.8 176l-6.5 5.3M34.7 180.1l1.4 2.1-2.1-1.4zM39.9 189l.9 .5-1.9 1.9zM41.1 192.1l2.1-1.6 .4 1zM42.8 185.5l-3.9 5.9M50.2 187.9l-9.1 4.2M66.6 195.4l1 .4-1.5 2.1zM70 188.6l-3.9 9.3"/>
<path d="M159.1 194.4l.9 .4-1.4 2.1zM162 188.6l-3.4 8.3M276.8 186.4l2-1.6 .4 .9zM282.7 183.2l-5.9 3.2M186.4 217.4l2.1-1.5 .4 .9zM192.1 214.7l-5.7 2.7M300.1 217.1v-4.5h109.9v4.5M300.1 217.1h109.9v4.4M300.1 217.1v39.9h109.9v-35.5M311.1 217.1v39.9M322.8 217.1v39.9M300.1 221.5h109.9"/>
<path d="M300.1 225.9h109.9M300.1 230.4h109.9M300.1 234.8h109.9M300.1 239.3h109.9M38.8 256.3l2.4 .8-.5 .8zM38.8 256.3l16.8 9.6h2.5M300.1 243.7h109.9M300.1 248.1h109.9M300.1 252.6h109.9"/>
<circle cx="28.7" cy="174.6" r="3"/>
<circle cx="164.5" cy="160.1" r="3"/>
<circle cx="194.1" cy="174.1" r="3"/>
<circle cx="44.4" cy="183.1" r="3"/>
<circle cx="52.9" cy="186.7" r="3"/>
<circle cx="71.2" cy="185.8" r="3"/>
<circle cx="163.1" cy="185.8" r="3"/>
<circle cx="285.4" cy="181.9" r="3"/>
<circle cx="194.8" cy="213.4" r="3"/>
</g>
<!-- layer: Section Line (ISO) -->
<g fill="none" stroke="#000" stroke-width=".27">
<path d="M17.4 136h10.8M22.8 136l.5 2.5h-.9zM22.8 136v7.3M30 136h2.1M33.8 136h10.8M46.4 136h2.1M50.2 136h10.8M62.7 136h2.2M66.6 136h10.8M79.2 136h2.1M83 136h10.8M95.6 136h2.1"/>
<path d="M99.4 136h10.8M112 136h2M115.8 136h10.8M128.3 136h2.1M132.2 136h10.8M144.8 136h2.1M148.6 136h10.8M161.2 136h2.1M165 136h10.8M177.5 136h2.1M181.4 136h10.8M193.9 136h2.1"/>
<path d="M197.8 136h10.8M210.4 136h2.1M214.2 136h10.8M226.8 136h2.1M230.6 136h10.8M243.1 136h2.1M247 136h10.8M259.5 136h2.1M263.4 136h10.8M276 136h2.1M279.8 136h10.8M292.4 136h2"/>
<path d="M296.2 136h10.8M308.7 136h2.1M312.6 136h10.8M325.1 136h2.1M329 136h10.8M341.5 136h2.2M345.4 136h10.8M357.9 136h2.1M361.8 136h10.8M374.3 136h2.1M378.2 136h10.8M390.7 136h2.1"/>
<path d="M394.6 136h10.8M400 136l.5 2.5h-1zM400 136v7.3"/>
</g>
<path d="M22.8 136l.5 2.5h-.9zM400 136l.5 2.5h-1z" fill="#000"/>
<!-- layer: Detail Boundary (ISO) -->
<g fill="none" stroke="#000" stroke-width=".27">
<circle cx="34.4" cy="137.7" r="22.4"/>
<circle cx="381" cy="135.9" r="24.6"/>
</g>
<!-- layer: Border (ISO) -->
<g fill="none" stroke="#000" stroke-width=".27">
<path d="M70 7.7v2.3M140 7.7v2.3M210 0v10l-2.9-4.9h5.8l-2.9 4.9 2.9-4.9M280 7.7v2.3M350 7.7v2.3M7.6 74.3h2.4M410 74.3h2.4M0 148.5h10l-5-2.8v5.7l5-2.9-5 2.9M420 148.5h-10l5-2.8v5.7l-5-2.9 5 2.9M7.6 222.8h2.4M410 222.8h2.4M10 287.1v-277.1h400v277.1h-400h400"/>
<path d="M70 287.1v2.3M140 287.1v2.3M212.9 292l-2.9-4.9 2.9 4.9h-5.8l2.9-4.9v9.9M280 287.1v2.3M350 287.1v2.3"/>
</g>
<!-- layer: Title (ISO) -->
<path d="M240 257h170v30.1h-170zM272 257v10.1M297 257v10.1M360 257v10.1M390 257v10.1M240 267.1h170M281.2 267.1v20M315 277h95M315 267.1v20M375 277v10.1M390 277v10.1" fill="none" stroke="#000" stroke-width=".27"/>
<!-- layer: Symbol (ISO) -->
<path d="M154.9 145.3l1.8 1.9-.8 .5zM186.9 179.3l.7 .8-2.3 1.2zM34.7 180.1l1.4 2.1-2.1-1.4zM39.9 189l.9 .5-1.9 1.9zM41.1 192.1l2.1-1.6 .4 1zM66.6 195.4l1 .4-1.5 2.1zM159.1 194.4l.9 .4-1.4 2.1zM276.8 186.4l2-1.6 .4 .9zM186.4 217.4l2.1-1.5 .4 .9zM38.8 256.3l2.4 .8-.5 .8z" fill="#000"/>
<!-- layer: Dimension (ISO) -->
<g fill="none" stroke="#000" stroke-width=".27">
<path d="M216.5 159.2l2.5-.5v1zM216.5 159.2h63M216.5 156v15.7M277 158.7l2.5 .5-2.5 .5zM279.5 156v15.7M207.6 169.2h12.1M210.8 169.2l.5 2.5h-1zM210.8 169.2v55.5M217.2 165.3l2.5-.5v1zM217.2 165.3h61.5M217.2 162.2v9.5M276.2 164.8l2.5 .5-2.5 .5z"/>
<path d="M278.7 162.2v9.5M207.6 224.7h12.1M210.3 222.2h1l-.5 2.5z"/>
</g>
<path d="M216.5 159.2l2.5-.5v1zM277 158.7l2.5 .5-2.5 .5zM210.8 169.2l.5 2.5h-1zM217.2 165.3l2.5-.5v1zM276.2 164.8l2.5 .5-2.5 .5zM210.3 222.2h1l-.5 2.5z" fill="#000"/>
<g font-size="2.7">
<text x="34.2" y="9.6">6</text>
<text x="104.3" y="9.6">5</text>
<text x="174.2" y="9.6">4</text>
<text x="244.2" y="9.6">3</text>
<text x="314.3" y="9.6">2</text>
<text x="384.2" y="9.6">1</text>
<text x="7.7" y="38.1">D</text>
<text x="410.5" y="38.1">D</text>
<text x="201.9" y="45.8">A-A ( 1 : 3 )</text>
<text x="7.7" y="112.4">C</text>
<text x="410.6" y="112.4">C</text>
<text x="46.5" y="114.5">B</text>
<text x="400.1" y="115">C</text>
<text x="22" y="148.8">A</text>
<text x="399.2" y="148.8">A</text>
<text x="163.8" y="161.1">4</text>
<text x="243.8" y="157.1">126,00</text>
<text x="243.8" y="163.3">123,00</text>
<text x="27.9" y="175.6">1</text>
<text x="52.4" y="175.2">B ( 2 : 3 )</text>
<text x="144.8" y="174.2">C ( 2 : 3 )</text>
<text x="193.3" y="175.1">2</text>
<text x="43.7" y="184.1">6</text>
<text x="284.6" y="182.9">3</text>
<text x="7.8" y="186.7">B</text>
<text x="52.2" y="187.7">7</text>
<text x="70.4" y="186.9">8</text>
<text x="162.4" y="186.9">8</text>
<text x="410.6" y="186.7">B</text>
<text x="208.8" y="201.1" transform="rotate(-90 208.8 201.1)">111,00</text>
<text x="194" y="214.4">5</text>
<text x="347.9" y="215.9">PARTS LIST</text>
<text x="302.5" y="220.3">ITEM</text>
<text x="314.4" y="220.3">QTY</text>
<text x="359.7" y="220.3">FILE NAME</text>
<text x="304.9" y="224.7">1</text>
<text x="316.2" y="224.7">1</text>
<text x="323.7" y="224.8">3DP_PLA_Air_Purifier_60mm_Pipe_Mount.ipt</text>
<text x="304.9" y="229.2">2</text>
<text x="304.9" y="233.6">3</text>
<text x="315.5" y="233.6">10</text>
<text x="316.2" y="229.2">1</text>
<text x="323.7" y="229.2">3DP_PLA_X1C_60mm_Pipe_Mount.ipt</text>
<text x="323.7" y="233.7">COTS_GENERIC_6x3mm_Cylindricial_Neodymium_Magnet.ipt</text>
<text x="304.9" y="238">4</text>
<text x="316.2" y="238">1</text>
<text x="323.7" y="238">COTS_GENERIC_60mm_PUR_Suction_Hose.ipt</text>
<text x="304.9" y="242.5">5</text>
<text x="316.2" y="242.5">2</text>
<text x="323.7" y="242.5">DIN 912 - M2,5 x 0,45 x 6 x 4,875.ipt</text>
<text x="304.9" y="246.9">6</text>
<text x="304.9" y="251.4">7</text>
<text x="316.2" y="246.9">4</text>
<text x="316.2" y="251.4">4</text>
<text x="323.7" y="246.9">DIN 125-2 - A 3,2A.ipt</text>
<text x="323.7" y="251.4">DIN 912 - M3 x 0,5 x 16 x 14,75.ipt</text>
<text x="304.9" y="255.8">8</text>
<text x="316.2" y="255.8">2</text>
<text x="323.7" y="255.9">COTS_GENERIC_60mm_Hose_Clamp.ipt</text>
<text x="7.7" y="260.9">A</text>
<text x="241" y="260.1">Designed by:</text>
<text x="273" y="260.1">Sheet size:</text>
<text x="298.4" y="260">Project Name:</text>
<text x="361" y="260">Date:</text>
<text x="391.3" y="260.5">All dimensions</text>
<text x="391.3" y="263.8">in [mm]</text>
<text x="410.6" y="260.9">A</text>
<text x="58.9" y="266.9">COMPATIBLE WITH XIAOMI AIR PURIFIER 3C</text>
<text x="241" y="265.5">Andrzej Laczewski</text>
<text x="273" y="266">A3</text>
<text x="298.4" y="265.7">BAMBU LAB X1C FUME FILTERING SYSTEM</text>
<text x="361" y="266">12.10.2024</text>
<text x="315.7" y="270.1">Part Name:</text>
<text x="315.7" y="273.4">ASSEMBLY_Main.idw</text>
<text x="315.7" y="280.3">Material:</text>
<text x="377.5" y="280">Revision</text>
<text x="396.6" y="280.1">Sheet</text>
<text x="287.8" y="284.9">CC BY-NC-SA 4.0</text>
<text x="315.7" y="284.6">-</text>
<text x="381.4" y="284.6">1</text>
<text x="396.7" y="284.3">1 / 1</text>
<text x="34.2" y="289.4">6</text>
<text x="104.3" y="289.4">5</text>
<text x="174.2" y="289.4">4</text>
<text x="244.2" y="289.4">3</text>
<text x="314.3" y="289.4">2</text>
<text x="384.2" y="289.4">1</text>
</g>
</svg>
